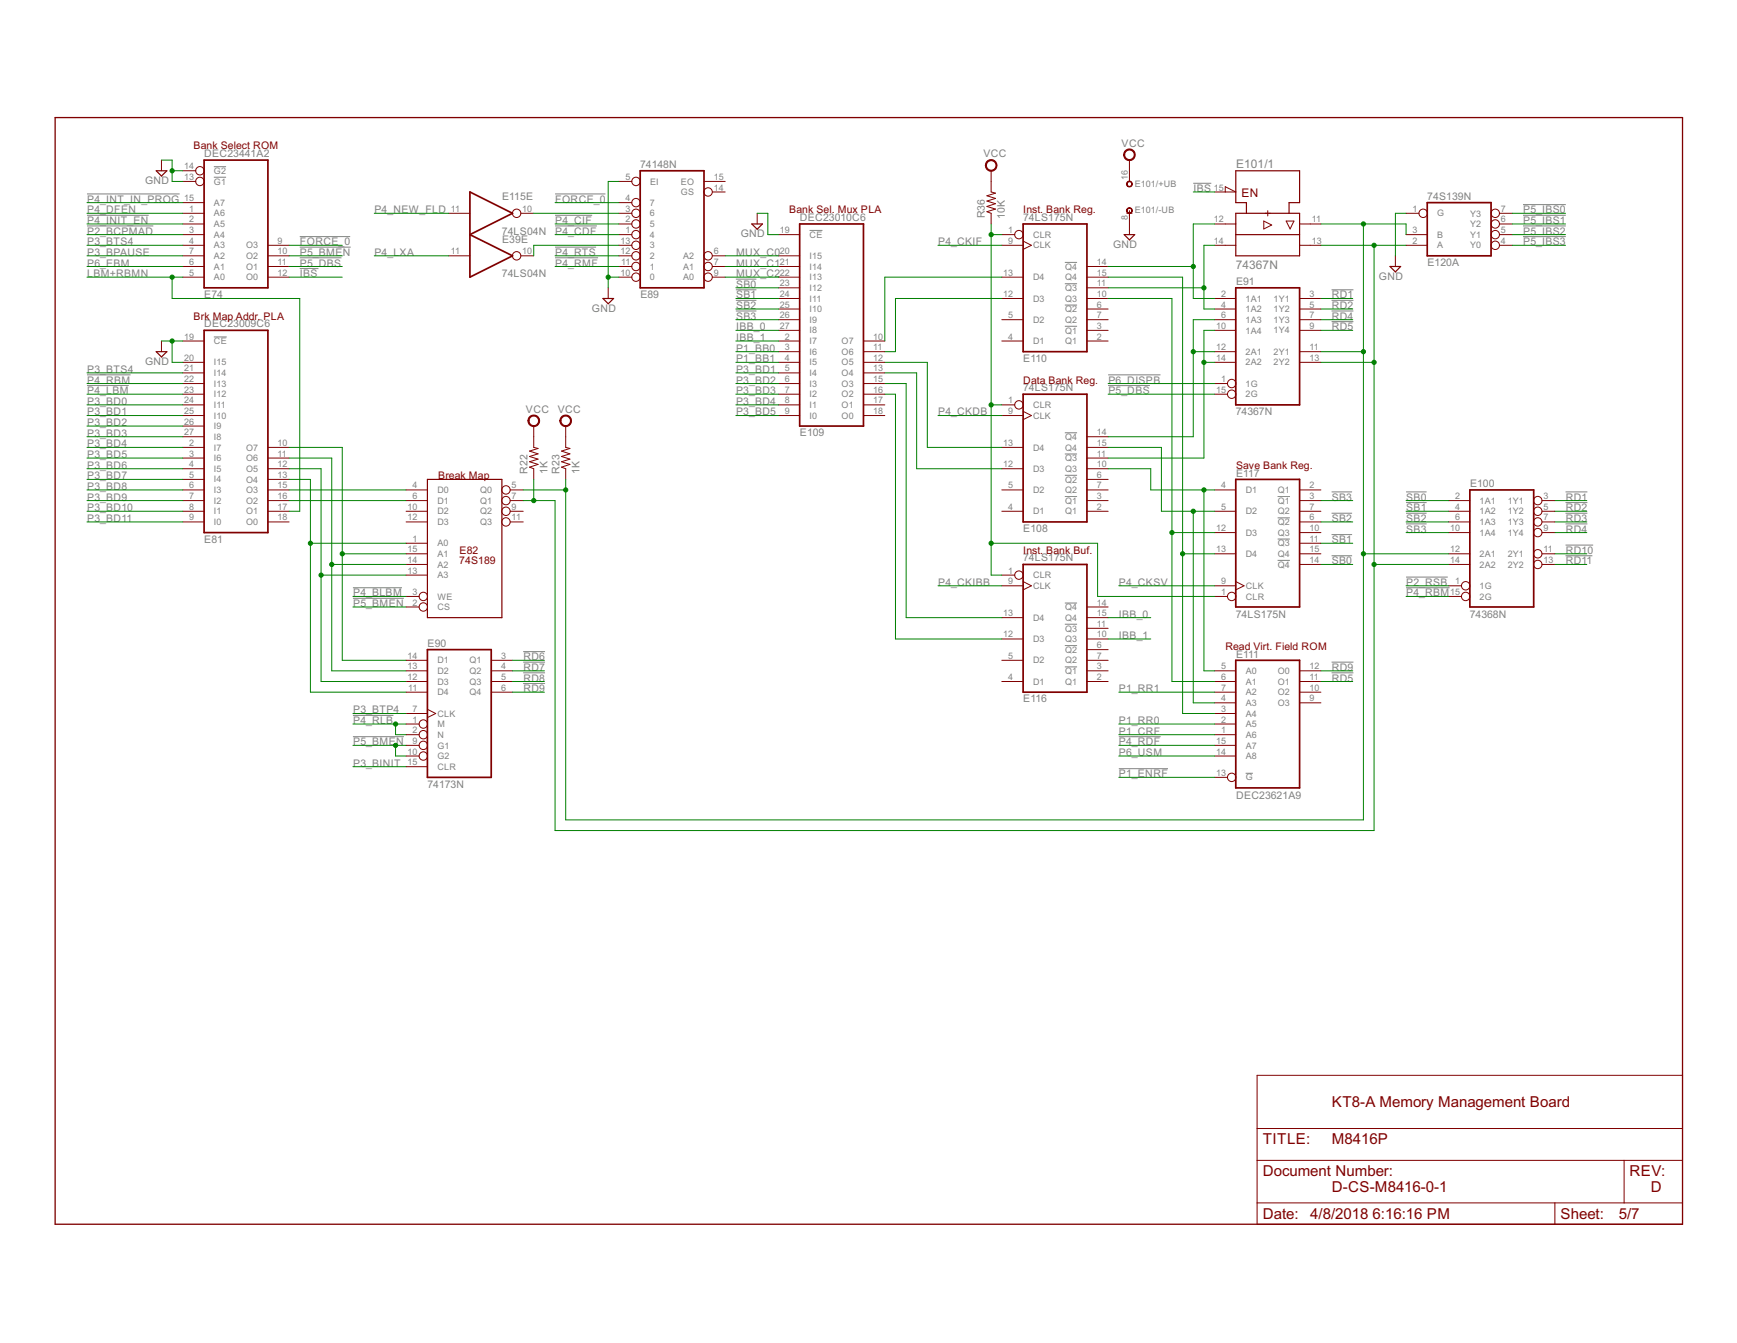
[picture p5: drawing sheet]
<svg xmlns="http://www.w3.org/2000/svg" width="279mm" height="216mm" viewBox="0 0 279 216" stroke-linecap="round" stroke-linejoin="round" font-family="sans-serif">
<g fill="none" stroke="#808080" stroke-width=".16">
<path d="M14 31.2h14.9M14 34.6h9.9M14 36.3h10.7M34.4 28.5h2M34.4 26.8h2M48.2 38h8.1M48.2 39.7h8.2M89.3 31.2h8.1M89.3 34.6h5.9M89.3 36.3h6.7M89.3 39.7h6.6M130.2 37h2.1"/>
<path d="M191.9 29.5h2.9M245 34.6h6.9M245 36.3h6.9M245 38h6.9M245 32.9h6.9M34.4 54.2h2.1M48.2 43.2h2.9M48.2 41.4h6.7M89.3 41.4h6.9M118.4 44.9h3.3M118.4 46.6h3.3M118.4 50h3.3"/>
<path d="M118.4 48.3h3.3M171.3 52.5h1.9M171.3 49h1.9M171.3 45.6h1.9M171.3 42.2h1.9M214.2 46.6h3.5M214.2 50h3.5M214.2 48.3h3.5M214.2 51.7h3.5M14 62h6.7M14 60.3h7M171.3 79.8h1.9"/>
<path d="M171.3 76.4h1.9M171.3 73h1.9M171.3 69.6h1.9M178.2 62h6.8M178.2 60.3h8.5M205.5 79.8h2M214.2 79.1h3.3M226.2 79.1h3.3M251.8 79.1h3.5M56.8 96.2h8.2M56.8 94.5h7.9M171.3 96.9h1.9"/>
<path d="M205.5 83.2h2M205.5 86.7h2M205.5 90.1h2M214.2 89.3h3.3M214.2 85.9h3.3M214.2 82.5h3.3M226.2 94.5h7M226.2 80.8h3.3M226.2 84.2h3.3M226.2 82.5h3.3M226.2 92.8h6.7M251.8 89.3h4.3"/>
<path d="M251.8 80.8h3.5M251.8 84.2h3.5M251.8 82.5h3.5M251.8 87.6h4.5M56.8 118.4h8.2M56.8 115h6.5M84.2 106.4h3.5M84.2 109.9h3.5M84.2 108.2h3.5M84.2 104.8h3.5M171.3 107.2h1.9M171.3 103.8h1.9"/>
<path d="M171.3 100.4h1.9M180 118.4h6.7M214.2 106.4h3.5M214.2 108.2h3.5M180 123.6h7.9M200.4 124.3h1.1"/>
</g>
<g fill="none" stroke="#800000" stroke-width=".28">
<path d="M32.8 25.7h10.3v20.6h-10.3zM75.6 30.9l6.8 3.4-6.8 3.4 6.8 3.4-6.8 3.5zM103 27.5h10.2v18.8h-10.2zM128.6 36h10.3v32.5h-10.3zM164.6 36h10.2v20.5h-10.2zM229.6 32.6h10.2v8.5h-10.2zM32.8 53.1h10.3v32.5h-10.3zM198.8 46.3h10.2v18.8h-10.2zM164.6 63.4h10.2v20.5h-10.2zM198.8 77.1h10.2v20.5h-10.2zM236.4 78.8h10.3v18.8h-10.3zM164.6 90.7h10.2v20.6h-10.2z"/>
<path d="M68.7 104.4h10.3v20.6h-10.3zM198.8 106.2h10.2v20.5h-10.2z"/>
</g>
<g fill="none" stroke="#800000" stroke-width=".16">
<path d="M26 25.7v1.8M29.4 37.7h3.4M29.4 39.4h3.4M29.4 34.3h3.4M29.4 36h3.4M29.4 29.2h2.1M29.4 27.5h2.1M29.4 32.6h3.4M43.1 39.4h3.4M72.2 34.3h3.4M83.8 34.3h2.1M99.5 37.7h2.1"/>
<path d="M99.5 39.4h2.1M99.5 34.3h2.1M99.5 36h2.1M99.5 29.2h2.1M99.5 32.6h2.1M113.2 29.2h3.4M114.6 30.9h2M121.8 34.3v1.7M125.2 37.7h3.4M159.4 27.5v3.4l.7 .2-1.4 .4 1.4 .4-1.4 .4 1.4 .4-1.4 .5 1.4 .4-1.4 .4 .7 .3v1.7M161.1 37.7h2.1M161.1 39.4h3.5"/>
<path d="M164.6 38.8l1.3 .6-1.3 .7M181.3 34.3h.8M181.7 25.7v3.5M181.7 33.9v3.8M195.4 39.4h3.4M195.4 36h3.4M195.4 30.9h3.4l-1.7-.9v.9M203.3 35.5l1.3 .7-1.3 .6zM203.5 34.3h.8M203.9 33.9v.8M206.9 35.5h1.2l-.6 1.3zM209 39.4h3.5"/>
<path d="M209 36h3.5M226.2 37.7h3.4M226.2 39.4h3.4M226.2 34.3h2M241.2 37.7h2.1M241.2 39.4h2.1M241.2 34.3h2.1M241.2 36h2.1M26 54.8v1.7M29.4 54.8h3.4M29.4 44.6h3.4M29.4 42.8h3.4"/>
<path d="M29.4 41.1h3.4M29.4 59.9h3.4M29.4 58.3h3.4M43.1 44.6h3.4M43.1 42.8h3.4M43.1 41.1h3.4M72.2 41.1h3.4M83.8 41.1h2.1M97.8 46.3v1.7M99.5 44.6h2.1M99.5 42.8h2.1M99.5 41.1h2.1"/>
<path d="M114.6 44.6h2M114.6 42.8h2M114.6 41.1h2M125.2 54.8h3.4M125.2 53.1h3.4M125.2 51.4h3.4M125.2 49.7h3.4M125.2 48h3.4M125.2 46.3h3.4M125.2 44.6h3.4M125.2 42.8h3.4M125.2 41.1h3.4"/>
<path d="M125.2 59.9h3.4M125.2 58.3h3.4M125.2 56.5h3.4M138.9 54.8h3.4M138.9 59.9h3.4M138.9 58.3h3.4M138.9 56.5h3.4M161.1 54.8h3.5M161.1 51.4h3.5M161.1 48h3.5M161.1 44.6h3.5M174.8 54.8h3.4"/>
<path d="M174.8 53.1h3.4M174.8 51.4h3.4M174.8 49.7h3.4M174.8 48h3.4M174.8 46.3h3.4M174.8 44.6h3.4M174.8 42.8h3.4M195.4 53.1h3.4M195.4 51.4h3.4M195.4 49.7h3.4M195.4 48h3.4M195.4 58.3h3.4"/>
<path d="M195.4 56.5h3.4M209 53.1h3.5M209 51.4h3.5M209 49.7h3.5M209 48h3.5M209 58.3h3.5M209 56.5h3.5M224.5 41.1v1.7M29.4 65.1h3.4M29.4 78.8h3.4M29.4 77.1h3.4M29.4 66.8h3.4"/>
<path d="M29.4 75.4h3.4M29.4 73.6h3.4M29.4 71.9h3.4M29.4 70.2h3.4M29.4 68.5h3.4M29.4 63.4h3.4M29.4 61.7h3.4M43.1 78.8h3.4M43.1 77.1h3.4M43.1 75.4h3.4M43.1 73.6h3.4M43.1 71.9h3.4"/>
<path d="M65.3 78.8h3.4M82.1 78.8h2.1M85.9 68.5v3.4l.7 .2-1.4 .4 1.4 .5-1.4 .4 1.4 .4-1.4 .4 1.4 .5-1.4 .4 .7 .3v1.7M91 68.5v3.4l.7 .2-1.4 .4 1.4 .5-1.4 .4 1.4 .4-1.4 .4 1.4 .5-1.4 .4 .7 .3v1.7M125.2 65.1h3.4M125.2 66.8h3.4M125.2 63.4h3.4M125.2 61.7h3.4M138.9 65.1h3.4M138.9 66.8h3.4M138.9 63.4h3.4M138.9 61.7h3.4"/>
<path d="M161.1 65.1h2.1M161.1 78.8h3.5M161.1 66.8h3.5M161.1 75.4h3.5M161.1 71.9h3.5M164.6 66.1l1.3 .7-1.3 .7M174.8 78.8h3.4M174.8 77.1h3.4M174.8 75.4h3.4M174.8 73.6h3.4M174.8 71.9h3.4M174.8 70.2h3.4"/>
<path d="M195.4 78.8h3.4M195.4 63.4h2M195.4 61.7h2M209 78.8h3.5M29.4 82.2h3.4M29.4 80.5h3.4M29.4 83.9h3.4M43.1 82.2h3.4M43.1 80.5h3.4M43.1 83.9h3.4M65.3 82.2h3.4M65.3 80.5h3.4"/>
<path d="M65.3 92.5h3.4M65.3 97.6h2.1M65.3 95.9h2.1M65.3 83.9h3.4M65.3 87.3h3.4M65.3 89h3.4M65.3 90.7h3.4M82.1 82.2h2.1M82.1 80.5h2.1M82.1 83.9h2.1M161.1 82.2h3.5M161.1 92.5h2.1"/>
<path d="M161.1 94.2h3.5M161.1 99.3h3.5M164.6 93.5l1.3 .7-1.3 .6M174.8 82.2h3.4M174.8 80.5h3.4M174.8 99.3h3.4M174.8 97.6h3.4M195.4 82.2h3.4M195.4 94.2h3.4M195.4 95.9h2M195.4 85.6h3.4M195.4 89h3.4"/>
<path d="M198.8 93.5l1.3 .7-1.3 .6M209 82.2h3.5M209 80.5h3.5M209 83.9h3.5M209 85.6h3.5M209 87.3h3.5M209 89h3.5M209 90.7h3.5M233 82.2h3.4M233 80.5h3.4M233 94.2h2.1M233 95.9h2.1"/>
<path d="M233 83.9h3.4M233 85.6h3.4M233 89h3.4M233 90.7h3.4M248 82.2h2.1M248 80.5h2.1M248 83.9h2.1M248 85.6h2.1M248 89h2.1M248 90.7h2.1M65.3 116.4h2.1M65.3 118.1h2.1"/>
<path d="M65.3 106.2h3.4M65.3 107.8h3.4M65.3 109.6h3.4M65.3 111.3h3.4M65.3 114.7h3.4M65.3 119.8h2.1M68.7 114l1.4 .7-1.4 .7M79 106.2h3.4M79 107.8h3.4M79 109.6h3.4M79 111.3h3.4M161.1 106.2h3.5"/>
<path d="M161.1 109.6h3.5M161.1 102.7h3.5M174.8 106.2h3.4M174.8 107.8h3.4M174.8 109.6h3.4M174.8 104.4h3.4M174.8 102.7h3.4M174.8 101h3.4M195.4 116.4h3.4M195.4 118.1h3.4M195.4 107.8h3.4M195.4 109.6h3.4"/>
<path d="M195.4 111.3h3.4M195.4 114.7h3.4M195.4 119.8h3.4M195.4 113h3.4M209 107.8h3.5M209 109.6h3.5M209 111.3h3.5M209 113h3.5M65.3 121.5h2.1M65.3 123.3h3.4M195.4 121.5h3.4M195.4 125h2"/>
<path d="M202.2 172.9h68.4v23.9h-68.4zM202.2 186.5h68.4M202.2 193.4h68.4M202.2 181.4h68.4M250.1 193.4v3.4M261.2 186.5v6.9"/>
<circle cx="32.2" cy="29.2" r=".68"/>
<circle cx="32.2" cy="27.5" r=".68"/>
<circle cx="83.1" cy="34.3" r=".68"/>
<circle cx="102.3" cy="39.4" r=".68"/>
<circle cx="102.3" cy="37.7" r=".68"/>
<circle cx="102.3" cy="36" r=".68"/>
<circle cx="102.3" cy="34.3" r=".68"/>
<circle cx="102.3" cy="29.2" r=".68"/>
<circle cx="102.3" cy="32.6" r=".68"/>
<circle cx="113.9" cy="30.9" r=".68"/>
<circle cx="163.9" cy="37.7" r=".68"/>
<circle cx="228.9" cy="34.3" r=".68"/>
<circle cx="240.5" cy="39.4" r=".68"/>
<circle cx="240.5" cy="37.7" r=".68"/>
<circle cx="240.5" cy="36" r=".68"/>
<circle cx="240.5" cy="34.3" r=".68"/>
<circle cx="83.1" cy="41.1" r=".68"/>
<circle cx="102.3" cy="44.6" r=".68"/>
<circle cx="102.3" cy="42.8" r=".68"/>
<circle cx="102.3" cy="41.1" r=".68"/>
<circle cx="113.9" cy="44.6" r=".68"/>
<circle cx="113.9" cy="42.8" r=".68"/>
<circle cx="113.9" cy="41.1" r=".68"/>
<circle cx="81.4" cy="78.8" r=".68"/>
<circle cx="163.9" cy="65.1" r=".68"/>
<circle cx="198.1" cy="63.4" r=".68"/>
<circle cx="198.1" cy="61.7" r=".68"/>
<circle cx="68.1" cy="97.6" r=".68"/>
<circle cx="68.1" cy="95.9" r=".68"/>
<circle cx="81.4" cy="82.2" r=".68"/>
<circle cx="81.4" cy="80.5" r=".68"/>
<circle cx="81.4" cy="83.9" r=".68"/>
<circle cx="163.9" cy="92.5" r=".68"/>
<circle cx="198.1" cy="95.9" r=".68"/>
<circle cx="235.8" cy="95.9" r=".68"/>
<circle cx="235.8" cy="94.2" r=".68"/>
<circle cx="247.4" cy="89" r=".68"/>
<circle cx="247.4" cy="90.7" r=".68"/>
<circle cx="247.4" cy="80.5" r=".68"/>
<circle cx="247.4" cy="82.2" r=".68"/>
<circle cx="247.4" cy="85.6" r=".68"/>
<circle cx="247.4" cy="83.9" r=".68"/>
<circle cx="68.1" cy="116.4" r=".68"/>
<circle cx="68.1" cy="118.1" r=".68"/>
<circle cx="68.1" cy="119.8" r=".68"/>
<circle cx="68.1" cy="121.5" r=".68"/>
<circle cx="198.1" cy="125" r=".68"/>
</g>
<path d="M25.1 27.5h1.7l-.8 .8zM120.9 36h1.7l-.8 .9zM180.8 37.7h1.7l-.8 .9zM198.8 34.3h10.2v6.8h-10.2zM198.8 37.7h10.2M200.5 34.3v-1.7h-1.7v-5.1h10.2v5.1h-1.7v1.7M25.1 56.5h1.7l-.8 .9zM97 48h1.7l-.9 .8zM223.6 42.8h1.7l-.8 .9zM68.7 77.1h12v22.2h-12z" fill="none" stroke="#800000" stroke-width=".19"/>
<path d="M8.9 18.9h261.7v177.9h-261.7z" fill="none" stroke="#800000" stroke-width=".21"/>
<g fill="#800000" stroke="#800000" stroke-width=".16">
<path d="M85.1 67.1a.95 .95 0 0 1 1.5 0 .95 .95 0 0 1-.4 1.4 .95 .95 0 0 1-1.3-.9h.2a.77 .77 0 0 1 1.1-.7 .77 .77 0 0 1 .2 1.3 .77 .77 0 0 1-1.3-.3v-.3h-.2z" fill-rule="evenodd"/>
<path d="M90.4 66.9a.94 .94 0 0 1 1.5 .4 .94 .94 0 0 1-.7 1.3 .94 .94 0 0 1-1.2-1h.2a.78 .78 0 0 1 1.2-.6 .78 .78 0 0 1 .1 1.3 .78 .78 0 0 1-1.2-.4l-.1-.3h-.2l.2-.5z" fill-rule="evenodd"/>
<path d="M158.7 26a.94 .94 0 0 1 1.5 0 .94 .94 0 0 1-.5 1.5 .94 .94 0 0 1-1.2-.9h.2a.77 .77 0 0 1 1-.7 .77 .77 0 0 1 .3 1.3 .77 .77 0 0 1-1.3-.4v-.2h-.2z" fill-rule="evenodd"/>
<path d="M181.4 29.2a.48 .48 0 0 1 .7 .2 .48 .48 0 0 1-.3 .7 .48 .48 0 0 1-.6-.5h.1a.37 .37 0 0 1 .5-.4 .37 .37 0 0 1 .2 .6 .37 .37 0 0 1-.7-.1l-.1-.1z" fill-rule="evenodd"/>
<path d="M181.4 33.5a.48 .48 0 0 1 .7 .2 .48 .48 0 0 1-.3 .6 .48 .48 0 0 1-.6-.4h.1a.37 .37 0 0 1 .5-.4 .37 .37 0 0 1 .2 .6 .37 .37 0 0 1-.7-.1l-.1-.1z" fill-rule="evenodd"/>
<path d="M180.9 24.3a.94 .94 0 0 1 1.5 0 .94 .94 0 0 1-.4 1.4 .94 .94 0 0 1-1.3-.8h.2a.78 .78 0 0 1 1.2-.7 .78 .78 0 0 1 .1 1.4 .78 .78 0 0 1-1.3-.5v-.2h-.2z" fill-rule="evenodd"/>
</g>
<g fill="none" stroke="#008000" stroke-width=".16">
<path d="M14 32.6h15.4M14 36h15.4M14 37.7h15.4M14 39.4h15.4M14 34.3h15.4M26 25.7h1.7v3.5h1.7M27.7 27.5h1.7M46.5 39.4h8.6M60.2 34.3h12M85.9 34.3h13.6M89.3 32.6h10.2M89.3 36h10.2"/>
<path d="M89.3 37.7h10.2M99.5 39.4h-13.6v1.7M99.5 29.2h-1.7v17.1M121.8 34.3h1.7v3.4h1.7M150.9 39.4h10.2M159.4 37.7h1.7M159.4 36v56.5h1.7M191.9 30.9h3.5M195.4 36h-3.5v12h3.5M195.4 39.4h-1.7v10.3h1.7M212.5 36h13.7v1.7M212.5 39.4h13.7"/>
<path d="M219.3 36v95.8h-128.3v-54.7M221 39.4v94.1h-131.7v-53h-5.1M226.2 34.3h-1.7v6.8M243.3 36h8.5M243.3 37.7h8.5M243.3 39.4h8.5M243.3 34.3h8.5M14 42.8h15.4M14 59.9h15.4M14 41.1h15.4M14 44.6h15.4M26 54.8h3.4"/>
<path d="M27.7 44.6v3.4h20.5v34.2h-1.7M27.7 54.8v3.5h1.7M46.5 42.8h8.6M46.5 41.1h8.6M46.5 44.6h8.6M60.2 41.1h12M89.3 42.8h10.2M89.3 41.1h10.2M97.8 44.6h1.7M116.6 42.8h8.6M116.6 41.1h8.6M116.6 44.6h8.6"/>
<path d="M118.4 59.9h6.8M118.4 48h6.8M118.4 54.8h6.8M118.4 58.3h6.8M118.4 56.5h6.8M118.4 46.3h6.8M118.4 53.1h6.8M118.4 51.4h6.8M118.4 49.7h6.8M142.3 59.9h5.1v15.5h13.7M142.3 58.3h6.9v13.6h11.9M161.1 44.6h-18.8v10.2"/>
<path d="M161.1 48h-17.1v8.5h-1.7M178.2 42.8h13.7M178.2 44.6h12v70.1h5.2M178.2 48h10.3v61.6h6.9M178.2 46.3h15.5M191.9 56.5h3.5M193.7 58.3h1.7M195.4 53.1h-1.7v20.5h-15.5M195.4 51.4h-3.5v18.8h-13.7M212.5 48h5.1M212.5 58.3h8.5M212.5 56.5h6.8"/>
<path d="M212.5 53.1h5.1M212.5 51.4h5.1M212.5 49.7h5.1M14 63.4h15.4M14 61.7h15.4M14 78.8h15.4M14 77.1h15.4M14 75.4h15.4M14 73.6h15.4M14 66.8h15.4M14 71.9h15.4M14 65.1h15.4"/>
<path d="M14 70.2h15.4M14 68.5h15.4M46.5 78.8h18.8M46.5 77.1h3.4v34.2h15.4M46.5 75.4h5.1v34.2h13.7M46.5 73.6h6.9v34.2h11.9M46.5 71.9h8.6v34.3h10.2M84.2 78.8h6.8M85.9 77.1v3.4M118.4 63.4h6.8M118.4 61.7h6.8M118.4 66.8h6.8"/>
<path d="M118.4 65.1h6.8M142.3 63.4h1.7v39.3h17.1M142.3 61.7h3.5v37.6h15.3M150.9 66.8h10.2M159.4 65.1h1.7M178.2 71.9h8.6v10.3h8.6M178.2 63.4h17.2M178.2 61.7h17.2M178.2 75.4h6.9v3.4h10.3M193.7 78.8v29h1.7M14 82.2h15.4M14 83.9h15.4"/>
<path d="M14 80.5h15.4M46.5 80.5h18.8M49.9 87.3h15.4M51.6 92.5h13.7M53.4 90.7h11.9M55.1 89h10.2M56.8 97.6h8.5M56.8 95.9h8.5M150.9 94.2h10.2M159.4 87.3h17.2v8.6h18.8M178.2 99.3h6.9M180 94.2h15.4"/>
<path d="M188.5 85.6h6.9M190.2 89h5.2M191.9 82.2v30.8h3.5M212.5 83.9h5.1M212.5 80.5h5.1M212.5 90.7h5.1M212.5 87.3h5.1M219.3 89h13.7M221 90.7h12M226.2 82.2h6.8M226.2 95.9h6.8M226.2 83.9h6.8"/>
<path d="M226.2 80.5h6.8M226.2 85.6h6.8M226.2 94.2h6.8M250.1 82.2h5.1M250.1 83.9h5.1M250.1 80.5h5.1M250.1 89h5.1M250.1 90.7h5.1M250.1 85.6h5.1M56.8 119.8h8.5M56.8 116.4h8.5M56.8 114.7h8.5"/>
<path d="M63.6 119.8v1.7h1.7M63.6 116.4v1.7h1.7M82.4 106.2h5.2M82.4 107.8h5.2M82.4 109.6h5.2M82.4 111.3h5.2M178.2 102.7h6.9M180 119.8h15.4M180 111.3h15.4M180 116.4h15.4M180 118.1h15.4M212.5 107.8h5.1"/>
<path d="M212.5 109.6h5.1M56.8 123.3h8.5M180 121.5h15.4M180 125h15.4"/>
</g>
<g fill="#008000" stroke="#008000" stroke-width=".16">
<circle cx="27.7" cy="44.6" r=".34"/>
<circle cx="27.7" cy="27.5" r=".34"/>
<circle cx="27.7" cy="54.8" r=".34"/>
<circle cx="97.8" cy="44.6" r=".34"/>
<circle cx="63.6" cy="119.8" r=".34"/>
<circle cx="55.1" cy="89" r=".34"/>
<circle cx="53.4" cy="90.7" r=".34"/>
<circle cx="51.6" cy="92.5" r=".34"/>
<circle cx="49.9" cy="87.3" r=".34"/>
<circle cx="63.6" cy="116.4" r=".34"/>
<circle cx="159.4" cy="37.7" r=".34"/>
<circle cx="159.4" cy="65.1" r=".34"/>
<circle cx="159.4" cy="87.3" r=".34"/>
<circle cx="188.5" cy="85.6" r=".34"/>
<circle cx="193.7" cy="46.3" r=".34"/>
<circle cx="190.2" cy="89" r=".34"/>
<circle cx="191.9" cy="42.8" r=".34"/>
<circle cx="191.9" cy="56.5" r=".34"/>
<circle cx="193.7" cy="58.3" r=".34"/>
<circle cx="193.7" cy="78.8" r=".34"/>
<circle cx="191.9" cy="82.2" r=".34"/>
<circle cx="91" cy="78.8" r=".34"/>
<circle cx="219.3" cy="36" r=".34"/>
<circle cx="219.3" cy="56.5" r=".34"/>
<circle cx="219.3" cy="89" r=".34"/>
<circle cx="221" cy="39.4" r=".34"/>
<circle cx="221" cy="58.3" r=".34"/>
<circle cx="85.9" cy="80.5" r=".34"/>
<circle cx="221" cy="90.7" r=".34"/>
</g>
<g font-size="2.7" fill="#800000">
<text x="214.2" y="178">KT8-A Memory Management Board</text>
<text x="203.1" y="184">TITLE:</text>
<text x="214.2" y="184">M8416P</text>
<text x="203.1" y="189.1">Document Number:</text>
<text x="214.2" y="191.7">D-CS-M8416-0-1</text>
<text x="262.1" y="189.1">REV:</text>
<text x="265.6" y="191.7">D</text>
<text x="203.1" y="196">Date: 4/8/2018</text>
<text x="220.8" y="196">6:16:16 PM</text>
<text x="251" y="196">Sheet:</text>
<text x="260.4" y="196">5/7</text>
</g>
<g font-size="2.1" fill="#808080">
<text x="198.8" y="27">E101/1</text>
<text x="198.8" y="43.3">74367N</text>
</g>
<text font-size="2.1" fill="#800000" x="199.7" y="31.7">EN</text>
<g font-size="1.9" fill="#808080">
<text x="180.4" y="23.6">VCC</text>
<text x="23.3" y="29.6">GND</text>
<text x="32.9" y="25.2">DEC23441A2</text>
<text x="103" y="26.9">74148N</text>
<text x="158.2" y="25.3">VCC</text>
<text x="14" y="32.6">P4_INT_IN_PROG</text>
<text x="14" y="34.3">P4_DFEN</text>
<text x="60.2" y="34.3">P4_NEW_FLD</text>
<text x="80.8" y="32.2">E115E</text>
<text x="89.3" y="32.6">FORCE_0</text>
<text x="128.7" y="35.5">DEC23010C6</text>
<text x="158.4" y="35.1" transform="rotate(-90 158.4 35.1)">R36</text>
<text x="161.7" y="35.1" transform="rotate(-90 161.7 35.1)">10K</text>
<text x="164.6" y="35.5">74LS175N</text>
<text x="192" y="30.9">IBS</text>
<text x="229.6" y="32.1">74S139N</text>
<text x="245" y="34.3">P5_IBS0</text>
<text x="14" y="36">P4_INIT_EN</text>
<text x="14" y="37.7">P2_BCPMAD</text>
<text x="14" y="39.4">P3_BTS4</text>
<text x="14" y="41.1">P3_BPAUSE</text>
<text x="48.3" y="39.4">FORCE_0</text>
<text x="48.3" y="41.1">P5_BMEN</text>
<text x="60.2" y="41.1">P4_LXA</text>
<text x="80.7" y="37.7">74LS04N</text>
<text x="80.8" y="39">E39E</text>
<text x="89.3" y="36">P4_CIF</text>
<text x="89.3" y="41.1">P4_RTS</text>
<text x="89.3" y="37.7">P4_CDF</text>
<text x="118.4" y="41.1">MUX_C0</text>
<text x="119.1" y="38.1">GND</text>
<text x="150.9" y="39.4">P4_CKIF</text>
<text x="179" y="39.9">GND</text>
<text x="245" y="36">P5_IBS1</text>
<text x="245" y="39.4">P5_IBS3</text>
<text x="245" y="37.7">P5_IBS2</text>
<text x="14" y="42.8">P6_EBM</text>
<text x="14" y="44.6">LBM+RBMN</text>
<text x="32.9" y="47.9">E74</text>
<text x="48.3" y="44.6">IBS</text>
<text x="48.3" y="42.8">P5_DBS</text>
<text x="80.7" y="44.6">74LS04N</text>
<text x="89.3" y="42.8">P4_RMF</text>
<text x="103" y="47.9">E89</text>
<text x="118.4" y="44.6">MUX_C2</text>
<text x="118.4" y="42.8">MUX_C1</text>
<text x="118.4" y="46.3">SB0</text>
<text x="118.4" y="48">SB1</text>
<text x="198.8" y="45.8">E91</text>
<text x="214.2" y="48">RD1</text>
<text x="221.8" y="45">GND</text>
<text x="229.6" y="42.8">E120A</text>
<text x="32.9" y="52.6">DEC23009C6</text>
<text x="95.2" y="50.1">GND</text>
<text x="118.4" y="53.1">IBB_0</text>
<text x="118.4" y="51.4">SB3</text>
<text x="118.4" y="49.7">SB2</text>
<text x="214.2" y="49.7">RD2</text>
<text x="214.2" y="53.1">RD5</text>
<text x="214.2" y="51.4">RD4</text>
<text x="14" y="60">P3_BTS4</text>
<text x="23.3" y="58.7">GND</text>
<text x="118.4" y="60">P3_BD1</text>
<text x="118.4" y="58.2">P1_BB1</text>
<text x="118.4" y="56.5">P1_BB0</text>
<text x="118.4" y="54.8">IBB_1</text>
<text x="164.6" y="58.2">E110</text>
<text x="14" y="61.7">P4_RBM</text>
<text x="14" y="65.1">P3_BD0</text>
<text x="14" y="63.4">P4_LBM</text>
<text x="118.4" y="65.1">P3_BD4</text>
<text x="118.4" y="63.4">P3_BD3</text>
<text x="118.4" y="61.7">P3_BD2</text>
<text x="164.6" y="62.9">74LS175N</text>
<text x="178.3" y="63.4">P5_DBS</text>
<text x="178.3" y="61.7">P6_DISPB</text>
<text x="14" y="71.9">P3_BD4</text>
<text x="14" y="70.2">P3_BD3</text>
<text x="14" y="68.5">P3_BD2</text>
<text x="14" y="66.8">P3_BD1</text>
<text x="84.6" y="66.4">VCC</text>
<text x="89.7" y="66.4">VCC</text>
<text x="118.4" y="66.8">P3_BD5</text>
<text x="128.7" y="70.1">E109</text>
<text x="150.9" y="66.8">P4_CKDB</text>
<text x="198.8" y="66.8">74367N</text>
<text x="14" y="77.1">P3_BD7</text>
<text x="14" y="75.3">P3_BD6</text>
<text x="14" y="73.6">P3_BD5</text>
<text x="84.9" y="76.2" transform="rotate(-90 84.9 76.2)">R22</text>
<text x="88.1" y="76.2" transform="rotate(-90 88.1 76.2)">1K</text>
<text x="90" y="76.2" transform="rotate(-90 90 76.2)">R23</text>
<text x="93.2" y="76.2" transform="rotate(-90 93.2 76.2)">1K</text>
<text x="198.8" y="76.6">E117</text>
<text x="14" y="83.9">P3_BD11</text>
<text x="14" y="82.2">P3_BD10</text>
<text x="14" y="80.5">P3_BD9</text>
<text x="14" y="78.8">P3_BD8</text>
<text x="214.2" y="80.5">SB3</text>
<text x="214.2" y="83.9">SB2</text>
<text x="226.2" y="80.5">SB0</text>
<text x="226.2" y="82.2">SB1</text>
<text x="226.2" y="83.9">SB2</text>
<text x="236.5" y="78.3">E100</text>
<text x="251.9" y="80.5">RD1</text>
<text x="251.9" y="82.2">RD2</text>
<text x="251.9" y="83.9">RD3</text>
<text x="32.9" y="87.2">E81</text>
<text x="164.6" y="85.5">E108</text>
<text x="214.2" y="87.3">SB1</text>
<text x="226.2" y="85.6">SB3</text>
<text x="251.9" y="85.6">RD4</text>
<text x="251.9" y="89">RD10</text>
<text x="56.8" y="95.9">P4_BLBM</text>
<text x="150.9" y="94.2">P4_CKIBB</text>
<text x="164.6" y="90.2">74LS175N</text>
<text x="180" y="94.2">P4_CKSV</text>
<text x="214.2" y="90.7">SB0</text>
<text x="226.2" y="95.9">P4_RBM</text>
<text x="226.2" y="94.2">P2_RSB</text>
<text x="251.9" y="90.7">RD11</text>
<text x="56.8" y="97.6">P5_BMEN</text>
<text x="180" y="99.3">IBB_0</text>
<text x="198.8" y="99.3">74LS175N</text>
<text x="236.4" y="99.3">74368N</text>
<text x="68.8" y="104">E90</text>
<text x="84.2" y="107.9">RD7</text>
<text x="84.2" y="106.1">RD6</text>
<text x="180" y="102.7">IBB_1</text>
<text x="198.8" y="105.7">E111</text>
<text x="214.2" y="107.9">RD9</text>
<text x="84.2" y="111.3">RD9</text>
<text x="84.2" y="109.6">RD8</text>
<text x="164.6" y="112.9">E116</text>
<text x="180" y="111.3">P1_RR1</text>
<text x="214.2" y="109.6">RD5</text>
<text x="56.8" y="119.8">P5_BMEN</text>
<text x="56.8" y="116.4">P4_RLB</text>
<text x="56.8" y="114.7">P3_BTP4</text>
<text x="180" y="116.4">P1_RR0</text>
<text x="180" y="119.8">P4_RDF</text>
<text x="180" y="118.1">P1_CRF</text>
<text x="56.8" y="123.2">P3_BINIT</text>
<text x="180" y="121.5">P6_USM</text>
<text x="180" y="125">P1_ENRF</text>
<text x="68.8" y="126.7">74173N</text>
<text x="198.8" y="128.4">DEC23621A9</text>
</g>
<g font-size="1.9" fill="#800000">
<text x="31.1" y="24">Bank Select ROM</text>
<text x="127" y="34.3">Bank Sel. Mux PLA</text>
<text x="164.6" y="34.3">Inst. Bank Reg.</text>
<text x="31.1" y="51.4">Brk Map Addr. PLA</text>
<text x="164.6" y="61.7">Data Bank Reg.</text>
<text x="70.5" y="77.1">Break Map</text>
<text x="198.8" y="75.3">Save Bank Reg.</text>
<text x="73.9" y="89">E82</text>
<text x="164.6" y="89">Inst. Bank Buf.</text>
<text x="73.9" y="90.7">74S189</text>
<text x="197.1" y="104.4">Read Virt. Field ROM</text>
</g>
<g font-size="1.6" fill="#808080">
<text x="29.6" y="28.9">13</text>
<text x="29.6" y="27.2">14</text>
<text x="34.4" y="29.7">G1</text>
<text x="34.4" y="28">G2</text>
<text x="100.6" y="28.9">5</text>
<text x="104.6" y="29.7">EI</text>
<text x="109.5" y="29.7">EO</text>
<text x="114.8" y="28.9">15</text>
<text x="181.4" y="28.9" transform="rotate(-90 181.4 28.9)">16</text>
<text x="29.6" y="32.3">15</text>
<text x="30.4" y="34.1">1</text>
<text x="30.4" y="35.8">2</text>
<text x="34.4" y="34.8">A6</text>
<text x="34.4" y="33.1">A7</text>
<text x="72.5" y="34.1">11</text>
<text x="84" y="34.1">10</text>
<text x="100.6" y="35.8">2</text>
<text x="100.6" y="34.1">3</text>
<text x="100.6" y="32.3">4</text>
<text x="104.5" y="34.8">6</text>
<text x="104.5" y="33.1">7</text>
<text x="109.5" y="31.4">GS</text>
<text x="114.8" y="30.6">14</text>
<text x="181.4" y="35.3" transform="rotate(-90 181.4 35.3)">8</text>
<text x="182.6" y="30">E101/+UB</text>
<text x="182.6" y="34.3">E101/-UB</text>
<text x="195.2" y="35.8">12</text>
<text x="195.2" y="30.6">15</text>
<text x="211" y="35.8">11</text>
<text x="227.2" y="34.1">1</text>
<text x="231.2" y="34.8">G</text>
<text x="236.5" y="34.8">Y3</text>
<text x="241.4" y="35.8">6</text>
<text x="241.4" y="34.1">7</text>
<text x="30.4" y="37.5">3</text>
<text x="30.4" y="39.2">4</text>
<text x="30.4" y="40.9">7</text>
<text x="34.4" y="36.5">A5</text>
<text x="34.4" y="38.2">A4</text>
<text x="34.4" y="39.9">A3</text>
<text x="34.4" y="41.6">A2</text>
<text x="39.6" y="41.6">O2</text>
<text x="39.6" y="39.9">O3</text>
<text x="44.7" y="40.9">10</text>
<text x="44.7" y="39.2">9</text>
<text x="72.5" y="40.9">11</text>
<text x="84" y="40.9">10</text>
<text x="99.8" y="40.9">12</text>
<text x="99.8" y="39.2">13</text>
<text x="100.6" y="37.5">1</text>
<text x="104.5" y="38.2">4</text>
<text x="104.5" y="36.5">5</text>
<text x="104.5" y="41.6">2</text>
<text x="104.5" y="39.9">3</text>
<text x="109.9" y="41.6">A2</text>
<text x="114.8" y="40.9">6</text>
<text x="125.5" y="37.5">19</text>
<text x="125.5" y="40.9">20</text>
<text x="130.2" y="38.2">CE</text>
<text x="130.2" y="41.6">I15</text>
<text x="162.2" y="37.5">1</text>
<text x="162.2" y="39.2">9</text>
<text x="166.2" y="38.2">CLR</text>
<text x="166.2" y="39.9">CLK</text>
<text x="195.2" y="39.2">14</text>
<text x="211" y="39.2">13</text>
<text x="227.2" y="39.2">2</text>
<text x="227.2" y="37.5">3</text>
<text x="231.2" y="39.9">A</text>
<text x="231.2" y="38.2">B</text>
<text x="236.5" y="39.9">Y0</text>
<text x="236.5" y="38.2">Y1</text>
<text x="236.5" y="36.5">Y2</text>
<text x="241.4" y="39.2">4</text>
<text x="241.4" y="37.5">5</text>
<text x="30.4" y="42.6">6</text>
<text x="30.4" y="44.3">5</text>
<text x="34.4" y="43.3">A1</text>
<text x="34.4" y="45.1">A0</text>
<text x="39.6" y="45.1">O0</text>
<text x="39.6" y="43.4">O1</text>
<text x="44.7" y="44.3">12</text>
<text x="44.7" y="42.6">11</text>
<text x="99.8" y="44.3">10</text>
<text x="99.9" y="42.6">11</text>
<text x="104.5" y="45.1">0</text>
<text x="104.5" y="43.3">1</text>
<text x="109.9" y="43.4">A1</text>
<text x="109.9" y="45.1">A0</text>
<text x="114.8" y="42.6">7</text>
<text x="114.8" y="44.3">9</text>
<text x="125.5" y="47.7">24</text>
<text x="125.5" y="46">23</text>
<text x="125.5" y="44.3">22</text>
<text x="125.5" y="42.6">21</text>
<text x="130.2" y="46.8">I12</text>
<text x="130.2" y="45.1">I13</text>
<text x="130.2" y="43.3">I14</text>
<text x="161.4" y="47.7">12</text>
<text x="161.4" y="44.3">13</text>
<text x="166.2" y="45.1">D4</text>
<text x="171.3" y="46.8">Q3</text>
<text x="171.3" y="43.4">Q4</text>
<text x="171.3" y="45.1">Q4</text>
<text x="176.4" y="47.7">10</text>
<text x="176.4" y="46">11</text>
<text x="176.4" y="42.6">14</text>
<text x="176.4" y="44.3">15</text>
<text x="196.4" y="47.7">2</text>
<text x="210.6" y="47.7">3</text>
<text x="125.5" y="52.9">27</text>
<text x="125.5" y="51.2">26</text>
<text x="125.5" y="49.4">25</text>
<text x="130.2" y="53.6">I8</text>
<text x="130.2" y="51.9">I9</text>
<text x="130.2" y="50.2">I10</text>
<text x="130.2" y="48.5">I11</text>
<text x="162.2" y="51.2">5</text>
<text x="166.2" y="51.9">D2</text>
<text x="166.2" y="48.5">D3</text>
<text x="171.3" y="53.6">Q1</text>
<text x="171.3" y="50.2">Q2</text>
<text x="171.3" y="51.9">Q2</text>
<text x="171.3" y="48.5">Q3</text>
<text x="176.4" y="52.9">3</text>
<text x="176.4" y="49.4">6</text>
<text x="176.4" y="51.2">7</text>
<text x="195.6" y="52.9">10</text>
<text x="196.4" y="49.4">4</text>
<text x="196.4" y="51.2">6</text>
<text x="200.4" y="48.5">1A1</text>
<text x="200.4" y="50.2">1A2</text>
<text x="200.4" y="51.9">1A3</text>
<text x="200.4" y="53.6">1A4</text>
<text x="204.9" y="48.5">1Y1</text>
<text x="204.9" y="50.2">1Y2</text>
<text x="204.9" y="51.9">1Y3</text>
<text x="204.9" y="53.6">1Y4</text>
<text x="210.6" y="49.4">5</text>
<text x="210.6" y="51.2">7</text>
<text x="210.6" y="52.9">9</text>
<text x="29.6" y="54.6">19</text>
<text x="29.6" y="59.7">21</text>
<text x="29.6" y="58">20</text>
<text x="34.4" y="55.3">CE</text>
<text x="34.4" y="58.7">I15</text>
<text x="126.3" y="54.6">2</text>
<text x="126.3" y="56.3">3</text>
<text x="126.3" y="58">4</text>
<text x="126.3" y="59.7">5</text>
<text x="130.2" y="55.3">I7</text>
<text x="130.2" y="57">I6</text>
<text x="130.2" y="58.7">I5</text>
<text x="135.4" y="58.8">O5</text>
<text x="135.4" y="57">O6</text>
<text x="135.4" y="55.3">O7</text>
<text x="140.5" y="59.7">13</text>
<text x="140.5" y="58">12</text>
<text x="140.5" y="56.3">11</text>
<text x="140.5" y="54.6">10</text>
<text x="162.2" y="54.6">4</text>
<text x="166.2" y="55.3">D1</text>
<text x="171.3" y="55.3">Q1</text>
<text x="176.4" y="54.6">2</text>
<text x="195.6" y="56.3">12</text>
<text x="195.6" y="58">14</text>
<text x="200.4" y="57">2A1</text>
<text x="200.4" y="58.8">2A2</text>
<text x="204.9" y="57">2Y1</text>
<text x="204.9" y="58.7">2Y2</text>
<text x="210.6" y="56.3">11</text>
<text x="210.6" y="58">13</text>
<text x="29.6" y="64.8">24</text>
<text x="29.6" y="63.1">23</text>
<text x="29.6" y="61.4">22</text>
<text x="34.4" y="65.6">I11</text>
<text x="34.4" y="63.9">I12</text>
<text x="34.4" y="62.2">I13</text>
<text x="34.4" y="60.5">I14</text>
<text x="126.3" y="61.4">6</text>
<text x="126.3" y="63.1">7</text>
<text x="126.3" y="64.8">8</text>
<text x="130.2" y="60.5">I4</text>
<text x="130.2" y="62.2">I3</text>
<text x="130.2" y="63.9">I2</text>
<text x="130.2" y="65.6">I1</text>
<text x="135.4" y="65.6">O1</text>
<text x="135.4" y="63.9">O2</text>
<text x="135.4" y="62.2">O3</text>
<text x="135.4" y="60.5">O4</text>
<text x="140.5" y="64.8">17</text>
<text x="140.5" y="63.1">16</text>
<text x="140.5" y="61.4">15</text>
<text x="162.2" y="64.8">1</text>
<text x="166.2" y="65.6">CLR</text>
<text x="195.6" y="63.1">15</text>
<text x="196.4" y="61.4">1</text>
<text x="200.4" y="62.2">1G</text>
<text x="200.4" y="63.9">2G</text>
<text x="29.6" y="70">27</text>
<text x="29.6" y="68.3">26</text>
<text x="29.6" y="66.6">25</text>
<text x="30.4" y="71.7">2</text>
<text x="34.4" y="70.7">I8</text>
<text x="34.4" y="69">I9</text>
<text x="34.4" y="67.3">I10</text>
<text x="44.7" y="71.7">10</text>
<text x="126.3" y="66.6">9</text>
<text x="130.2" y="67.3">I0</text>
<text x="135.4" y="67.3">O0</text>
<text x="140.5" y="66.6">18</text>
<text x="161.4" y="71.7">13</text>
<text x="162.2" y="66.6">9</text>
<text x="166.2" y="67.3">CLK</text>
<text x="171.3" y="70.7">Q4</text>
<text x="176.4" y="70">14</text>
<text x="176.4" y="71.7">15</text>
<text x="30.4" y="73.4">3</text>
<text x="30.4" y="75.1">4</text>
<text x="30.4" y="76.8">5</text>
<text x="34.4" y="72.4">I7</text>
<text x="34.4" y="74.1">I6</text>
<text x="34.4" y="75.9">I5</text>
<text x="34.4" y="77.6">I4</text>
<text x="39.6" y="77.6">O4</text>
<text x="39.6" y="75.9">O5</text>
<text x="39.6" y="74.2">O6</text>
<text x="39.6" y="72.4">O7</text>
<text x="44.7" y="76.8">13</text>
<text x="44.7" y="75.1">12</text>
<text x="44.7" y="73.4">11</text>
<text x="161.4" y="75.1">12</text>
<text x="166.2" y="75.9">D3</text>
<text x="166.2" y="72.4">D4</text>
<text x="171.3" y="77.6">Q2</text>
<text x="171.3" y="75.9">Q3</text>
<text x="171.3" y="74.2">Q3</text>
<text x="171.3" y="72.4">Q4</text>
<text x="176.4" y="76.8">6</text>
<text x="176.4" y="75.1">10</text>
<text x="176.4" y="73.4">11</text>
<text x="30.4" y="78.5">6</text>
<text x="30.4" y="80.2">7</text>
<text x="30.4" y="82">8</text>
<text x="30.4" y="83.7">9</text>
<text x="34.4" y="79.3">I3</text>
<text x="34.4" y="81">I2</text>
<text x="34.4" y="82.7">I1</text>
<text x="39.6" y="82.7">O1</text>
<text x="39.6" y="81">O2</text>
<text x="39.6" y="79.3">O3</text>
<text x="44.7" y="83.7">18</text>
<text x="44.7" y="82">17</text>
<text x="44.7" y="80.2">16</text>
<text x="44.7" y="78.5">15</text>
<text x="65.6" y="82">10</text>
<text x="65.6" y="83.7">12</text>
<text x="66.4" y="78.5">4</text>
<text x="66.4" y="80.2">6</text>
<text x="70.4" y="79.3">D0</text>
<text x="70.4" y="81">D1</text>
<text x="70.4" y="82.7">D2</text>
<text x="77.2" y="79.3">Q0</text>
<text x="77.2" y="81">Q1</text>
<text x="77.2" y="82.7">Q2</text>
<text x="82.3" y="78.5">5</text>
<text x="82.3" y="80.2">7</text>
<text x="82.3" y="82">9</text>
<text x="82.3" y="83.7">11</text>
<text x="162.2" y="82">4</text>
<text x="162.2" y="78.5">5</text>
<text x="166.2" y="82.7">D1</text>
<text x="166.2" y="79.3">D2</text>
<text x="171.3" y="82.7">Q1</text>
<text x="171.3" y="81">Q1</text>
<text x="171.3" y="79.3">Q2</text>
<text x="176.4" y="82">2</text>
<text x="176.4" y="80.2">3</text>
<text x="176.4" y="78.5">7</text>
<text x="196.4" y="78.5">4</text>
<text x="196.4" y="82">5</text>
<text x="200.4" y="79.3">D1</text>
<text x="200.4" y="82.7">D2</text>
<text x="205.5" y="79.3">Q1</text>
<text x="205.5" y="81">Q1</text>
<text x="205.5" y="82.7">Q2</text>
<text x="210.6" y="78.5">2</text>
<text x="210.6" y="80.2">3</text>
<text x="210.6" y="83.7">6</text>
<text x="210.6" y="82">7</text>
<text x="234" y="80.2">2</text>
<text x="234" y="82">4</text>
<text x="234" y="83.7">6</text>
<text x="238" y="81">1A1</text>
<text x="238" y="82.7">1A2</text>
<text x="242.5" y="81">1Y1</text>
<text x="242.5" y="82.7">1Y2</text>
<text x="248.3" y="80.2">3</text>
<text x="248.3" y="82">5</text>
<text x="248.3" y="83.7">7</text>
<text x="34.4" y="84.4">I0</text>
<text x="39.6" y="84.4">O0</text>
<text x="65.6" y="88.8">15</text>
<text x="66.4" y="87.1">1</text>
<text x="70.4" y="87.8">A0</text>
<text x="70.4" y="89.5">A1</text>
<text x="70.4" y="84.4">D3</text>
<text x="77.2" y="84.4">Q3</text>
<text x="195.6" y="85.4">12</text>
<text x="195.6" y="88.8">13</text>
<text x="200.4" y="86.1">D3</text>
<text x="200.4" y="89.5">D4</text>
<text x="205.5" y="84.4">Q2</text>
<text x="205.5" y="86.1">Q3</text>
<text x="205.5" y="87.8">Q3</text>
<text x="205.5" y="89.5">Q4</text>
<text x="210.6" y="85.4">10</text>
<text x="210.6" y="87.1">11</text>
<text x="210.6" y="88.8">15</text>
<text x="233.2" y="85.4">10</text>
<text x="233.2" y="88.8">12</text>
<text x="238" y="84.4">1A3</text>
<text x="238" y="86.1">1A4</text>
<text x="238" y="89.5">2A1</text>
<text x="242.5" y="84.4">1Y3</text>
<text x="242.5" y="86.1">1Y4</text>
<text x="242.5" y="89.5">2Y1</text>
<text x="248.3" y="85.4">9</text>
<text x="248.3" y="88.8">11</text>
<text x="65.6" y="90.5">14</text>
<text x="65.6" y="92.2">13</text>
<text x="66.4" y="95.6">3</text>
<text x="70.4" y="91.3">A2</text>
<text x="70.4" y="93">A3</text>
<text x="162.2" y="92.2">1</text>
<text x="162.2" y="93.9">9</text>
<text x="166.2" y="93">CLR</text>
<text x="166.2" y="94.7">CLK</text>
<text x="196.4" y="95.6">1</text>
<text x="196.4" y="93.9">9</text>
<text x="200.4" y="94.7">CLK</text>
<text x="205.5" y="91.2">Q4</text>
<text x="210.6" y="90.5">14</text>
<text x="233.2" y="90.5">14</text>
<text x="233.2" y="95.6">15</text>
<text x="234" y="93.9">1</text>
<text x="238" y="94.7">1G</text>
<text x="238" y="91.3">2A2</text>
<text x="242.5" y="91.2">2Y2</text>
<text x="248.3" y="90.5">13</text>
<text x="66.4" y="97.3">2</text>
<text x="70.4" y="96.4">WE</text>
<text x="70.4" y="98.1">CS</text>
<text x="161.4" y="99.1">13</text>
<text x="166.2" y="99.8">D4</text>
<text x="171.3" y="101.5">Q3</text>
<text x="171.3" y="98.1">Q4</text>
<text x="171.3" y="99.8">Q4</text>
<text x="176.4" y="100.8">11</text>
<text x="176.4" y="97.3">14</text>
<text x="176.4" y="99.1">15</text>
<text x="200.4" y="96.4">CLR</text>
<text x="238" y="96.4">2G</text>
<text x="65.6" y="107.6">13</text>
<text x="65.6" y="105.9">14</text>
<text x="70.4" y="106.7">D1</text>
<text x="75.5" y="106.6">Q1</text>
<text x="80.6" y="105.9">3</text>
<text x="80.6" y="107.6">4</text>
<text x="161.4" y="102.5">12</text>
<text x="162.2" y="105.9">5</text>
<text x="166.2" y="106.6">D2</text>
<text x="166.2" y="103.2">D3</text>
<text x="171.3" y="104.9">Q2</text>
<text x="171.3" y="106.7">Q2</text>
<text x="171.3" y="103.2">Q3</text>
<text x="176.4" y="107.6">3</text>
<text x="176.4" y="104.2">6</text>
<text x="176.4" y="105.9">7</text>
<text x="176.4" y="102.5">10</text>
<text x="196.4" y="107.6">5</text>
<text x="210.6" y="107.6">12</text>
<text x="65.6" y="109.3">12</text>
<text x="65.7" y="111">11</text>
<text x="70.4" y="111.8">D4</text>
<text x="70.4" y="110.1">D3</text>
<text x="70.4" y="108.4">D2</text>
<text x="75.5" y="108.4">Q2</text>
<text x="75.5" y="110.1">Q3</text>
<text x="75.5" y="111.8">Q4</text>
<text x="80.6" y="109.3">5</text>
<text x="80.6" y="111">6</text>
<text x="162.2" y="109.3">4</text>
<text x="166.2" y="110.1">D1</text>
<text x="171.3" y="110.1">Q1</text>
<text x="171.3" y="108.4">Q1</text>
<text x="176.4" y="109.3">2</text>
<text x="196.4" y="112.7">4</text>
<text x="196.4" y="111">7</text>
<text x="196.4" y="109.3">6</text>
<text x="200.4" y="113.5">A3</text>
<text x="200.4" y="111.8">A2</text>
<text x="200.4" y="110.1">A1</text>
<text x="200.4" y="108.4">A0</text>
<text x="205.5" y="108.4">O0</text>
<text x="205.5" y="110.1">O1</text>
<text x="205.5" y="111.8">O2</text>
<text x="205.5" y="113.5">O3</text>
<text x="210.6" y="109.3">11</text>
<text x="210.6" y="111">10</text>
<text x="210.6" y="112.7">9</text>
<text x="66.4" y="116.2">1</text>
<text x="66.4" y="117.9">2</text>
<text x="66.4" y="114.5">7</text>
<text x="66.4" y="119.6">9</text>
<text x="70.4" y="116.9">M</text>
<text x="70.4" y="118.6">N</text>
<text x="70.4" y="115.2">CLK</text>
<text x="195.6" y="119.6">15</text>
<text x="196.4" y="117.9">1</text>
<text x="196.4" y="116.2">2</text>
<text x="196.4" y="114.5">3</text>
<text x="200.4" y="118.6">A6</text>
<text x="200.4" y="116.9">A5</text>
<text x="200.4" y="115.2">A4</text>
<text x="65.6" y="121.3">10</text>
<text x="65.6" y="123">15</text>
<text x="70.4" y="120.3">G1</text>
<text x="70.4" y="122.1">G2</text>
<text x="70.4" y="123.8">CLR</text>
<text x="195.6" y="121.3">14</text>
<text x="195.6" y="124.7">13</text>
<text x="200.4" y="122.1">A8</text>
<text x="200.4" y="125.5">G</text>
<text x="200.4" y="120.3">A7</text>
</g>
</svg>
